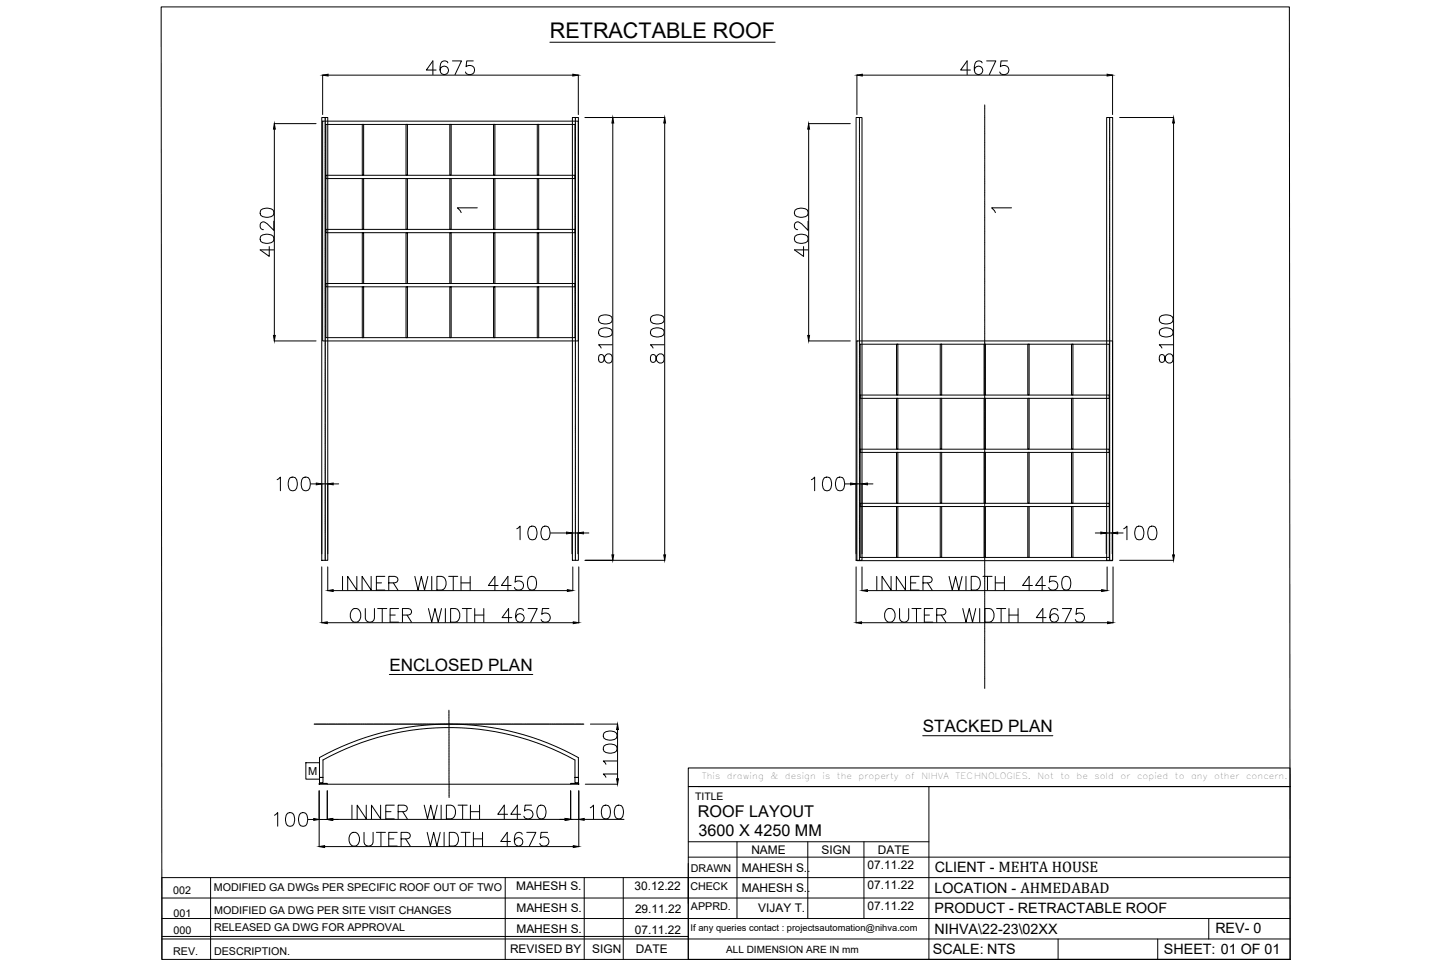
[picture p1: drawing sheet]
<svg xmlns="http://www.w3.org/2000/svg" width="914mm" height="610mm" viewBox="0 0 914 610" stroke-linecap="round" stroke-linejoin="round" font-family="sans-serif">
<!-- layer: FASTNERS -->
<path d="M206 494h154" fill="none" stroke="#000" stroke-width=".63"/>
<!-- layer: 0 -->
<g fill="none" stroke="#000" stroke-width=".63">
<path d="M102 4h711v601h-711zM282 40a2.5 2.5 0 0 0-3-1 7 7 0 0 0 0 8 2.7 2.7 0 0 0 3-2 2.7 2.7 0 0 0-1-3 2.7 2.7 0 0 0-4 2M285 38h6l-4 9M298 38h-4v4a3 3 0 0 1 4 0 3 3 0 0 1 0 5 3 3 0 0 1-5-2M619 40a2.5 2.5 0 0 0-4-1 7 7 0 0 0 0 8 2.7 2.7 0 0 0 4-2 2.7 2.7 0 0 0-2-3 2.7 2.7 0 0 0-3 2M622 38h6l-5 9M635 38h-4l-1 4a3 3 0 0 1 5 0 3 3 0 0 1-1 5 3 3 0 0 1-4-2M203 47v25M207 47h154M275 44h-6l4-6v9M364 47v25M540 47v25"/>
<path d="M543 47h155M612 44h-7l4-6v9M701 47v25M173 78h26M203 74h4v279h-4zM361 74h3v279h-3zM369 74h50M386 78v272M419 78v272M510 78h26M539 74h4v279h-4zM697 74h4v279h-4z"/>
<path d="M706 74h34M740 78v272M173 81v130M510 81v130M164 132a7 7 0 0 1 8 0 2.8 2.8 0 0 1-1 5 7 7 0 0 1-7-1zM173 139v6l-5-4a2.6 2.6 0 0 0-4 0 2.8 2.8 0 0 0 1 3l1 1M301 131h-13l3 3M501 132a7 7 0 0 1 8 0 2.8 2.8 0 0 1-1 5 7 7 0 0 1-7-1v-1zM509 139v6l-4-4a2.7 2.7 0 0 0-4-1v2v1v1l2 1M637 131h-12l2 3M164 149a7 7 0 0 1 8 0 2.8 2.8 0 0 1-1 4 7 7 0 0 1-7-1zM170 155v7l-6-4h9"/>
<path d="M501 149a7 7 0 0 1 8 0 2.8 2.8 0 0 1-1 4 7 7 0 0 1-7-1v-1zM506 155v7l-5-4h8M378 200a7 7 0 0 1 7 0 2.8 2.8 0 0 1-1 4 7 7 0 0 1-6-1zM410 200a7 7 0 0 1 8 0 2.8 2.8 0 0 1-1 4 7 7 0 0 1-7-1v-1zM731 200a7 7 0 0 1 8 0 2.8 2.8 0 0 1-1 4 7 7 0 0 1-7-1v-1zM173 215h26M378 208a7 7 0 0 1 7 0 2.8 2.8 0 0 1-1 4 7 7 0 0 1-6-1zM386 217h-9l2 2M410 208a6 6 0 0 1 8 0 2.7 2.7 0 0 1-1 4 7 7 0 0 1-7-1v-1zM419 217h-9l2 2M510 215h26M731 208a6 6 0 0 1 8 0 2.7 2.7 0 0 1-1 4 7 7 0 0 1-7-1v-1z"/>
<path d="M739 217h-8l1 2M378 224a2.8 2.8 0 0 0 1 4l1-1a4 4 0 0 1 4-4 2.9 2.9 0 0 1 2 4 2.9 2.9 0 0 1-4 1h-1l-1-3a1.7 1.7 0 0 0-2-1zM410 224a3 3 0 0 0 1 4h1a5 5 0 0 0 2-4 2.4 2.4 0 0 1 3-1 2.4 2.4 0 0 1 2 2v2a2.5 2.5 0 0 1-3 2 2.5 2.5 0 0 1-2-3l-1-1a1.7 1.7 0 0 0-3-1zM731 224a3 3 0 0 0 1 4h1a5 5 0 0 0 2-4 2.4 2.4 0 0 1 2-1 2.4 2.4 0 0 1 2 2v2a2.5 2.5 0 0 1-2 2 2.5 2.5 0 0 1-3-3v-1a1.7 1.7 0 0 0-3-1zM175 302l2-1v8M183 301a2.9 2.9 0 0 1 4 1 7 7 0 0 1-1 7 2.7 2.7 0 0 1-4-1 7 7 0 0 1 1-7zM191 301a2.9 2.9 0 0 1 4 1 7 7 0 0 1-1 7 2.8 2.8 0 0 1-4-1 7 7 0 0 1 1-7zM196 305h3M210 305h3M511 302l2-1v8M520 301a2.8 2.8 0 0 1 4 1 7 7 0 0 1-1 7 2.8 2.8 0 0 1-4-1 7 7 0 0 1 1-7zM528 301a2.9 2.9 0 0 1 4 1 7 7 0 0 1-1 7 2.8 2.8 0 0 1-4-1 7 7 0 0 1 1-7z"/>
<path d="M533 305h3M547 305h3M326 333l2-1v8M334 332a2.8 2.8 0 0 1 4 1 7 7 0 0 1-1 7 2.8 2.8 0 0 1-4-1 7 7 0 0 1 1-7zM342 332a2.8 2.8 0 0 1 4 1 7 7 0 0 1-1 7 2.8 2.8 0 0 1-4-1 7 7 0 0 1 1-7zM347 336h10M368 336h3M690 336h4M704 336h4M708 333l2-1v8M716 332a2.8 2.8 0 0 1 4 1 7 7 0 0 1 0 7 2.8 2.8 0 0 1-4-1 7 7 0 0 1 0-7zM725 332a2.8 2.8 0 0 1 4 1 7 7 0 0 1-1 7 2.8 2.8 0 0 1-4-1 7 7 0 0 1 1-7z"/>
<path d="M203 349v-44h4v44M203 357v36M207 357v15M360 349v-13h4v13M361 357v15M365 357v36M369 353h50M539 349v-44h4v44M539 357v36M543 357v15M697 349v-13h4v13M698 357v15"/>
<path d="M701 357v36M706 353h34M210 372h148M216 363v9M225 363v9l-6-9v9M234 363v9l-6-9v9M237 367h3M243 363h-6v9h6M245 367h5a1.9 1.9 0 0 0 0-3l-5-1v9M248 367l3 5M261 363l2 9 3-9 2 9 2-9M272 363v9"/>
<path d="M275 363h3a5 5 0 0 1 3 5 5 5 0 0 1-3 4h-3zM283 363h5M286 363v9M291 367h5M291 363v9M296 363v9M314 369h-6l4-6v9M322 369h-6l4-6v9M329 363h-4v4a3 3 0 0 1 4 0 3 3 0 0 1 0 4 3 3 0 0 1-5-1M334 364a2.8 2.8 0 0 1 4 1 7 7 0 0 1-1 7 2.8 2.8 0 0 1-4-2 7 7 0 0 1 1-6zM547 372h147M553 363v9"/>
<path d="M562 363v9l-6-9v9M571 363v9l-6-9v9M574 367h3M579 363h-5v9h5M582 367h5a2 2 0 0 0 0-3l-5-1v9M585 367l2 5M598 363l2 9 2-9 2 9 2-9M609 363v9M612 363h3a5 5 0 0 1 3 5 5 5 0 0 1-3 4h-3zM619 363h6M622 363v9M627 367h6"/>
<path d="M627 363v9M633 363v9M651 369h-7l5-6v9M659 369h-6l4-6v9M666 363h-4l-1 4a3 3 0 0 1 5 0 3 3 0 0 1-1 5 3 3 0 0 1-4-2M670 364a2.8 2.8 0 0 1 4 1 7 7 0 0 1 0 7 2.8 2.8 0 0 1-5-2 7 7 0 0 1 1-6zM206 393h155M222 384a4 4 0 0 1 5 1 4 4 0 0 1 0 5 3 3 0 0 1-4 2 3 3 0 0 1-2-3 5 5 0 0 1 1-5zM230 384v6a2.9 2.9 0 0 0 3 2 2.9 2.9 0 0 0 3-2v-6M238 384h6M241 384v8M246 388h3"/>
<path d="M251 384h-5v8h5M254 388l5-1a2 2 0 0 0 0-3h-5v8M256 388l3 4M270 384l2 8 2-8 2 8 2-8M281 384v8M284 384h3a5 5 0 0 1 3 4 5 5 0 0 1-3 4h-3zM291 384h6M294 384v8M299 388h6M299 384v8M305 384v8M323 389h-7l5-5v8"/>
<path d="M330 385a2.5 2.5 0 0 0-2-1 2.5 2.5 0 0 0-3 1 5 5 0 0 0 2 7 2.7 2.7 0 0 0 3-2 2.7 2.7 0 0 0-2-3 2.7 2.7 0 0 0-3 2M333 384h6l-5 8M346 384h-4l-1 3a3 3 0 0 1 5 0 3 3 0 0 1-1 5 3 3 0 0 1-4-1M543 393h155M559 384a4 4 0 0 1 5 2 4 4 0 0 1-1 5 3 3 0 0 1-3 1 3 3 0 0 1-3-3 5 5 0 0 1 2-5zM567 384v6a2.9 2.9 0 0 0 3 2 2.9 2.9 0 0 0 3-2v-6M575 384h5M578 384v8M583 388h3M588 384h-5v8h5M590 388l5-1a2 2 0 0 0 0-3h-5v8M593 388l3 4"/>
<path d="M607 384l2 8 2-8 2 8 2-8M617 384v8M621 384h3a5 5 0 0 1 3 4 5 5 0 0 1-3 4h-3zM628 384h6M631 384v8M636 388h6M636 384v8M642 384v8M659 389h-6l4-5v8M667 385a2.5 2.5 0 0 0-3-1 2.5 2.5 0 0 0-2 1 5 5 0 0 0 2 7 2.7 2.7 0 0 0 3-2 2.7 2.7 0 0 0-2-3 2.7 2.7 0 0 0-3 2M670 384h5l-4 8M683 384h-4l-1 3a3 3 0 0 1 5 0 3 3 0 0 1-1 5 3 3 0 0 1-4-1"/>
<path d="M245 425h91M372 456h17M389 460v31M381 470a7 7 0 0 1 7 0 2.8 2.8 0 0 1-1 4 7 7 0 0 1-6 0l-1-2zM381 462a6 6 0 0 1 7 0 2.7 2.7 0 0 1-1 4 7 7 0 0 1-6-1l-1-1zM389 480h-9l2 2M581 464h82M193 481h8v10h-8zM201 494h5h-5zM201 499v35M201 490h3v3h-3zM201 490v-12a168 168 0 0 1 163 0v12h-2"/>
<path d="M201 490h3v-11a164 164 0 0 1 158 0v11M206 499v18h-5M360 494h5h-5zM360 499v18h5M362 490h3v3h-3zM365 499v35M369 494h20M389 488h-9l2 2M434 484h379v12h-379zM434 496h379v109h-379zM440 496h373M585 496v109"/>
<path d="M173 514l2-2v9M181 513a2.7 2.7 0 0 1 4 1 7 7 0 0 1-1 6 2.9 2.9 0 0 1-4-1 7 7 0 0 1 1-6zM189 513a2.8 2.8 0 0 1 4 1 7 7 0 0 1 0 6 2.8 2.8 0 0 1-4-1 7 7 0 0 1 0-6zM194 517h4M222 508v8M231 508v8l-6-8v8M240 508v8l-6-8v8M243 512h3M248 508h-5v8h5M251 512l5-1a2 2 0 0 0 0-3h-5v8M254 512l3 4M267 508l2 8 2-8 2 8 3-8"/>
<path d="M278 508v8M281 508h3a5 5 0 0 1 3 4 5 5 0 0 1-3 4h-3zM289 508h5M292 508v8M296 512h6M296 508v8M302 508v8M320 513h-6l4-5v8M328 513h-6l4-5v8M335 508h-4v3a3 3 0 0 1 4 0 3 3 0 0 1 0 5 3 3 0 0 1-5-1M340 508a2.8 2.8 0 0 1 4 1 7 7 0 0 1-1 7 2.7 2.7 0 0 1-4-1 7 7 0 0 1 1-7zM356 517h-146"/>
<path d="M368 517h25M372 509l2-1v8M380 508a2.8 2.8 0 0 1 4 1 7 7 0 0 1-1 7 2.8 2.8 0 0 1-4-1 7 7 0 0 1 1-7zM388 508a2.8 2.8 0 0 1 4 1 7 7 0 0 1 0 7 2.8 2.8 0 0 1-4-1 7 7 0 0 1 0-7zM205 534h156M221 526a3 3 0 0 1 3-1 3 3 0 0 1 3 3 4 4 0 0 1-1 4 4 4 0 0 1-4 1 5 5 0 0 1-1-7zM229 525v6a2.9 2.9 0 0 0 3 2 2.9 2.9 0 0 0 3-2v-6M237 525h6M240 525v8M245 529h3M250 525h-5v8h5M253 529l5-1a2 2 0 0 0 0-3h-5v8"/>
<path d="M256 529l3 4M269 525l2 8 2-8 2 8 2-8M280 525v8M283 525h3a5 5 0 0 1 3 4 5 5 0 0 1-3 4h-3zM291 525h5M293 525v8M298 529h6M298 525v8M304 525v8M322 530h-6l4-5v8M329 526a2.5 2.5 0 0 0-4-1 6 6 0 0 0 0 8 2.7 2.7 0 0 0 4-1 2.7 2.7 0 0 0-2-4 2.7 2.7 0 0 0-3 2M332 525h6l-4 8"/>
<path d="M345 525h-4v3a3 3 0 0 1 4 0 3 3 0 0 1 0 5 3 3 0 0 1-5-1M434 531h151M464 531v48M509 531v48M544 531v48M133 553v52M318 553v52M368 553v52M393 553v52M434 544v61M434 540h379M813 553h-711v52"/>
<path d="M102 579h711M102 566h711M762 579v13M102 592h711M102 590h332M667 592v13M730 592v13M462 605h351"/>
</g>
<!-- layer: OSY -->
<g fill="none" stroke="#000" stroke-width=".63">
<path d="M621 66v1M621 67h.1M621 67v2M621 69h.1M621 69v1M621 70v1M621 71v1M621 72h.1M621 73v1M621 74h.1M621 74v2M621 76h.1"/>
<path d="M621 76v1M621 78h.1M621 78v1M621 79h.1M621 80v1M621 81h.1M621 81v2M621 83h.1M621 83v1M621 84v1M621 85v1M621 86h.1"/>
<path d="M621 87v1M621 88h.1M621 88v2M621 90h.1M621 90v1M621 91v1M621 92v1M621 93h.1M621 94v1M621 95h.1M621 95v2M621 97h.1"/>
<path d="M621 97v1M621 99h.1M621 99v1M621 100h.1M621 101v1M621 102h.1M621 102v2M621 104h.1M621 104v1M621 105v1M621 106v1M621 107h.1"/>
<path d="M621 108v1M621 109h.1M621 109v2M621 111h.1M621 111v1M621 113h.1M621 113v1M621 114h.1M621 115v1M621 116h.1M621 116v2M621 118h.1"/>
<path d="M621 118v1M621 120h.1M621 120v1M621 121h.1M621 122v1M621 123h.1M621 123v2M621 125h.1M621 125v1M621 127h.1M621 127v1M621 128h.1"/>
<path d="M621 129v1M621 130h.1M621 130v2M621 132h.1M621 132v1M621 134h.1M621 134v1M621 135v1M621 136v1M621 137h.1M621 137v2M621 139h.1"/>
<path d="M621 139v1M621 141h.1M621 141v1M621 142h.1M621 143v1M621 144h.1M621 144v2M621 146h.1M621 146v1M621 148h.1M621 148v1M621 149h.1"/>
<path d="M621 150v1M621 151h.1M621 151v2M621 153h.1M621 153v1M621 155h.1M621 155v1M621 156v1M621 157v1M621 158h.1M621 158v2M621 160h.1"/>
<path d="M621 160v1M621 162h.1M621 162v1M621 163h.1M621 164v1M621 165h.1M621 165v2M621 167h.1M621 167v1M621 169h.1M621 169v1M621 170v1"/>
<path d="M621 171v1M621 172h.1M621 172v2M621 174h.1M621 174v1M621 176h.1M621 176v1M621 177v1M621 178v1M621 179h.1M621 179v2M621 181h.1"/>
<path d="M621 181v1M621 183h.1M621 183v1M621 184h.1M621 185v1M621 186h.1M621 186v2M621 188h.1M621 188v1M621 190h.1M621 190v1M621 191v1"/>
<path d="M621 192v1M621 193h.1M621 193v2M621 195h.1M621 195v1M621 197h.1M621 197v1M621 198v1M621 199v1M621 200h.1M621 200v2M621 202h.1"/>
<path d="M621 202v1M621 204h.1M621 204v1M621 205v1M621 206v1M621 207h.1M621 207v2M621 209h.1M621 209v1M621 211h.1M621 211v1M621 212v1"/>
<path d="M621 213v1M621 214h.1M621 215v1M621 216h.1M621 216v1M621 218h.1M621 218v1M621 219v1M621 220v1M621 221h.1M621 221v2M621 223h.1"/>
<path d="M621 223v1M621 225h.1M621 225v1M621 226v1M621 227v1M621 228h.1M621 229v1M621 230h.1M621 230v1M621 232h.1M621 232v1M621 233v1"/>
<path d="M621 234v1M621 235h.1M621 236v1M621 237h.1M621 237v1M621 239h.1M621 239v1M621 240v1M621 241v1M621 242h.1M621 242v2M621 244h.1"/>
<path d="M621 244v1M621 246h.1M621 246v1M621 247v1M621 248v1M621 249h.1M621 250v1M621 251h.1M621 251v1M621 253h.1M621 253v1M621 254v1"/>
<path d="M621 255v1M621 256h.1M621 256v2M621 258h.1M621 258v1M621 260h.1M621 260v1M621 261v1M621 262v1M621 263h.1M621 264v1M621 265h.1"/>
<path d="M621 265v1M621 267h.1M621 267v1M621 268v1M621 269v1M621 270h.1M621 271v1M621 272h.1M621 272v1M621 274h.1M621 274v1M621 275v1"/>
<path d="M621 276v1M621 277h.1M621 278v1M621 279h.1M621 279v1M621 281h.1M621 281v1M621 282v1M621 283v1M621 284h.1M621 285v1M621 286h.1"/>
<path d="M621 286v1M621 288h.1M621 288v1M621 289v1M621 290v1M621 291h.1M621 292v1M621 293h.1M621 293v1M621 295h.1M621 295v1M621 296v1"/>
<path d="M621 297v1M621 298h.1M621 299v1M621 300h.1M621 300v1M621 302h.1M621 302v1M621 303v1M621 304v1M621 305h.1M621 306v1M621 307h.1"/>
<path d="M621 307v1M621 309h.1M621 309v1M621 310v1M621 311v1M621 312h.1M621 313v1M621 314h.1M621 314v1M621 316h.1M621 316v1M621 317v1"/>
<path d="M621 318v1M621 319h.1M621 320v1M621 321h.1M621 321v1M621 323h.1M621 323v1M621 324v1M621 325v1M621 326h.1M621 327v1M621 328h.1"/>
<path d="M621 328v1M621 330h.1M621 330v1M621 331v1M621 332v1M621 333h.1M621 334v1M621 335h.1M621 335v1M621 337h.1M621 337v1M621 338v1"/>
<path d="M621 339v1M621 340h.1M621 341v1M621 342h.1M621 342v1M621 344h.1M621 344v1M621 345v1M621 346v1M621 347h.1M621 348v1M621 349h.1"/>
<path d="M621 349v1M621 351h.1M621 351v1M621 352v1M621 353v1M621 354h.1M621 355v1M621 356h.1M621 356v1M621 358h.1M621 358v1M621 359v1"/>
<path d="M621 360v1M621 361h.1M621 362v1M621 363h.1M621 363v1M621 365h.1M621 365v1M621 366v1M621 367v1M621 368h.1M621 369v1M621 370h.1"/>
<path d="M621 370v1M621 372h.1M621 372v1M621 373v1M621 374v1M621 375h.1M621 376v1M621 377h.1M621 377v1M621 379h.1M621 379v1M621 380v1"/>
<path d="M621 381v1M621 382h.1M621 383v1M621 384h.1M621 384v1M621 386h.1M621 386v1M621 387v1M621 388v1M621 389h.1M621 390v1M621 391h.1"/>
<path d="M621 391v1M621 393h.1M621 393v1M621 394v1M621 395v1M621 396h.1M621 397v1M621 398h.1M621 398v1M621 400h.1M621 400v1M621 401v1"/>
<path d="M621 402v1M621 403h.1M621 404v1M621 405h.1M621 405v1M621 407h.1M621 407v1M621 408v1M621 409v1M621 410h.1M621 411v1M621 412h.1"/>
<path d="M621 412v1M621 414h.1M621 414v1M621 415v1M621 416v1M621 417h.1M621 418v1M621 419h.1M621 419v1M621 421h.1M621 421v1M621 422v1"/>
<path d="M621 423v1M621 424h.1M621 425v1M621 426h.1M621 426v1M621 428h.1M621 428v1M621 429v1M621 430v1M621 431h.1M621 432v1M621 433h.1"/>
<path d="M621 433v1M283 448v1M283 449h.1M283 449v1M283 451h.1M283 451v1M283 452v1M283 453v1M283 454h.1M283 455v1M283 456h.1M283 456v1"/>
<path d="M283 458h.1M283 458v1M283 459v1M283 460v1M283 461h.1M283 462v1M283 463h.1M283 463v1M283 465h.1M283 465v1M283 466v1M283 467v1"/>
<path d="M283 468h.1M283 469v1M283 470h.1M283 470v1M283 472h.1M283 472v1M283 473v1M283 474v1M283 475h.1M283 476v1M283 477h.1M283 477v1"/>
<path d="M283 479h.1M283 479v1M283 480v1M283 481v1M283 482h.1M283 483v1M283 484h.1M283 484v1M283 486h.1M283 486v1M283 487v1M283 488v1"/>
<path d="M283 489h.1M283 490v1M283 491h.1M283 491v1M283 493h.1M283 493v1M283 494v1M283 495v1M283 496h.1M283 497v1M283 498h.1M283 498v1"/>
<path d="M283 500h.1M283 500v1M283 501v1M283 502v1"/>
</g>
<!-- layer: HIDDEN -->
<path d="M198 456h170" fill="none" stroke="#000" stroke-width=".63"/>
<!-- layer: 0 -->
<g fill="#000" stroke="#000" stroke-width=".63">
<path d="M203 47h4v1zM361 47h3l-3 1zM540 47h3v1zM698 47h3l-3 1zM386 74l1 4h-1zM419 74v4h-1zM740 74v4h-1zM173 78v3h-1zM510 78v3h-1zM172 211h1v4zM509 211h1v4zM199 305h4l-4 1z"/>
<path d="M207 305h3v1zM536 305h3l-3 1zM543 305h4v1zM357 335l3 1-3 1zM364 336l4-1v2zM694 335l3 1-3 1zM701 336l3-1v2zM386 350h1l-1 3zM418 350h1v3zM739 350h1v3zM207 372h3v1zM358 372h3l-3 1z"/>
<path d="M543 372h4v1zM694 372h4l-4 1zM203 393l3-1v1zM361 392l4 1h-4zM539 393l4-1v1zM698 392l3 1h-3zM389 456l1 4h-1zM389 491h1l-1 3zM198 516l3 1h-3zM206 517l4-1v1zM356 516l4 1h-4zM365 517l3-1v1z"/>
<path d="M201 534l4-1v1zM361 533l4 1h-4z"/>
</g>
<!-- layer: border -->
<path d="M205 74v279M363 74v279M542 74v279M699 74v279" fill="none" stroke="#000" stroke-width=".63"/>
<!-- layer: ELE 1 -->
<path d="M347 27h141" fill="none" stroke="#000" stroke-width=".63"/>
<!-- layer: Segment support -->
<path d="M203 76h161v139h-161zM205 78h157v135h-157zM205 110h157v3h-157zM205 145h157v2h-157zM205 179h157v2h-157zM540 215h161v138h-161zM542 217h157v134h-157zM542 249h157v2h-157zM542 283h157v2h-157zM542 317h157v2h-157z" fill="none" stroke="#000" stroke-width=".63"/>
<!-- layer: Bas -->
<g fill="none" stroke="#000" stroke-width=".63">
<path d="M228 78h1v32h-1zM256 78h1v32h-1zM283 78h1v32h-1zM311 78h1v32h-1zM339 78v32zM228 113h1v32h-1zM256 113h1v32h-1zM283 113h1v32h-1zM311 113h1v32h-1zM339 113v32zM228 147h1v32h-1zM256 147h1v32h-1z"/>
<path d="M283 147h1v32h-1zM311 147h1v32h-1zM339 147v32zM228 181h1v32h-1zM256 181h1v32h-1zM283 181h1v32h-1zM311 181h1v32h-1zM339 181v32zM565 217h1v32h-1zM593 217v32zM620 217h1v32h-1zM648 217h1v32h-1z"/>
<path d="M675 217h1v32h-1zM565 251h1v32h-1zM593 251v32zM620 251h1v32h-1zM648 251h1v32h-1zM675 251h1v32h-1zM565 285h1v32h-1zM593 285v32zM620 285h1v32h-1zM648 285h1v32h-1zM675 285h1v32h-1zM565 319h1v32h-1z"/>
<path d="M593 319v32zM620 319h1v32h-1zM648 319h1v32h-1zM675 319h1v32h-1z"/>
</g>
<text font-size="13.6" x="347" y="24">RETRACTABLE ROOF</text>
<g font-size="10.8">
<text x="245" y="423">ENCLOSED PLAN</text>
<text x="581" y="462">STACKED PLAN</text>
</g>
<g font-size="10.2">
<text x="440" y="515">ROOF LAYOUT</text>
<text x="440" y="527">3600 X 4250 MM</text>
</g>
<g font-size="9">
<text x="589" y="550">CLIENT - MEHTA HOUSE</text>
<text x="589" y="563">LOCATION - AHMEDABAD</text>
<text x="589" y="576">PRODUCT - RETRACTABLE ROOF</text>
<text x="589" y="589">NIHVA\22-23\02XX</text>
<text x="766" y="588">REV- 0</text>
<text x="588" y="601">SCALE: NTS</text>
<text x="734" y="601">SHEET: 01 OF 01</text>
</g>
<g font-size="7.5">
<text x="473" y="538">NAME</text>
<text x="518" y="538">SIGN</text>
<text x="553" y="538">DATE</text>
<text x="467" y="550">MAHESH S..</text>
<text x="547" y="548">07.11.22</text>
<text x="325" y="561">MAHESH S.</text>
<text x="400" y="561">30.12.22</text>
<text x="467" y="562">MAHESH S..</text>
<text x="547" y="561">07.11.22</text>
<text x="325" y="575">MAHESH S.</text>
<text x="400" y="576">29.11.22</text>
<text x="478" y="575">VIJAY T.</text>
<text x="547" y="573">07.11.22</text>
<text x="325" y="588">MAHESH S.</text>
<text x="400" y="589">07.11.22</text>
<text x="321" y="601">REVISED BY</text>
<text x="373" y="601">SIGN</text>
<text x="401" y="601">DATE</text>
</g>
<text font-size="7" x="194" y="489">M</text>
<g font-size="6.8">
<text x="435" y="550">DRAWN</text>
<text x="109" y="563">002</text>
<text x="135" y="562">MODIFIED GA DWGs PER SPECIFIC ROOF OUT OF TWO</text>
<text x="435" y="561">CHECK</text>
<text x="135" y="576">MODIFIED GA DWG PER SITE VISIT CHANGES</text>
<text x="435" y="574">APPRD.</text>
<text x="109" y="578">001</text>
<text x="135" y="587">RELEASED GA DWG FOR APPROVAL</text>
<text x="109" y="589">000</text>
<text x="109" y="602">REV.</text>
<text x="135" y="602">DESCRIPTION.</text>
</g>
<text font-size="6.6" x="438" y="504">TITLE</text>
<text font-size="6.3" x="458" y="601">ALL DIMENSION ARE IN mm</text>
<text font-size="5.9" x="435" y="587">If any queries contact : projectsautomation@nihva.com</text>
<g font-size="5.4">
<text x="442" y="491">This</text>
<text x="458" y="491">drawing</text>
<text x="486" y="491">&amp;</text>
<text x="495" y="491">design</text>
<text x="518" y="491">is</text>
<text x="527" y="491">the</text>
<text x="541" y="491">property</text>
<text x="570" y="491">of</text>
<text x="581" y="491">NIHVA</text>
<text x="602" y="491">TECHNOLOGIES.</text>
<text x="654" y="491">Not</text>
<text x="668" y="491">to</text>
<text x="678" y="491">be</text>
<text x="690" y="491">sold</text>
<text x="706" y="491">or</text>
<text x="717" y="491">copied</text>
<text x="740" y="491">to</text>
<text x="751" y="491">any</text>
<text x="765" y="491">other</text>
<text x="785" y="491">concern.</text>
</g>
</svg>
